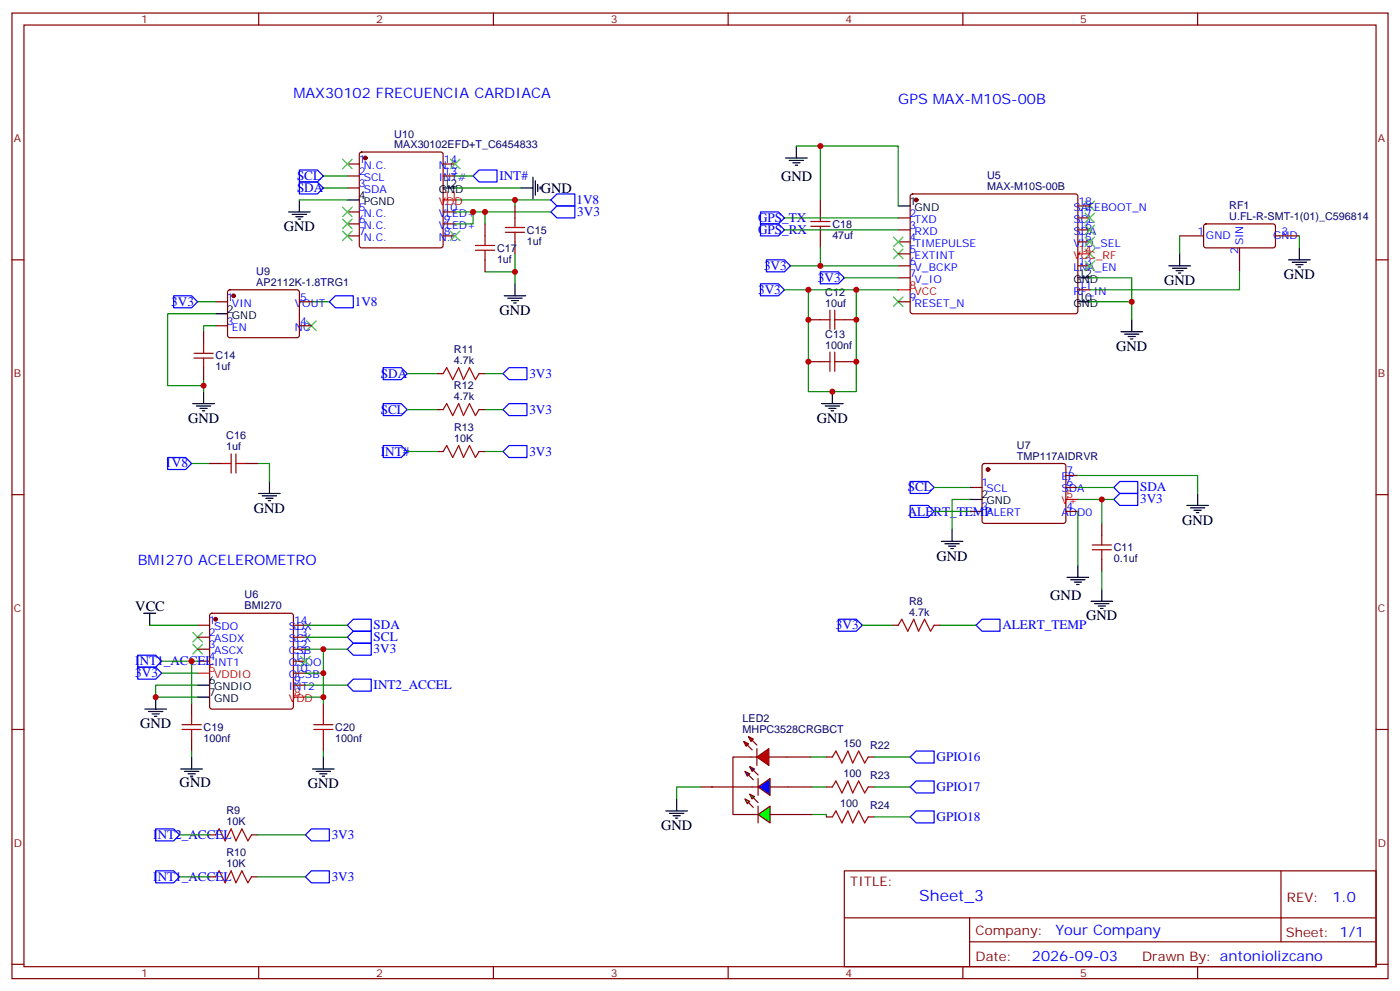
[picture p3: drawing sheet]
<svg xmlns="http://www.w3.org/2000/svg" width="412mm" height="292mm" viewBox="0 0 412 292" stroke-linecap="round" stroke-linejoin="round" font-family="sans-serif">
<g fill="none" stroke="#870000" stroke-width=".35">
<path d="M3.5 3.8h405.4v284.4h-405.4zM7.1 7.4h398.2v277.3h-398.2zM76.2 3.8v3.6M145.3 3.8v3.6M214.5 3.8v3.6M283.6 3.8v3.6M352.8 3.8v3.6M102.3 48.3h3.5M102.3 51.8h3.5M102.3 55.4h3.5M106.1 45l.4-.2h23.3l.5 .2 .2 .5v26.8l-.2 .5-.5 .2h-23.3l-.5-.2-.2-.5v-26.8zM130.5 48.3h3.6"/>
<path d="M130.5 51.8h3.6M241.7 58.9v3.5M268.3 57.3l.5-.2h48l.5 .2 .2 .5-.1 34.2-.6 .4-48.3-.1-.4-.6v-33.9zM3.5 76.5h3.6M102.3 62.4h3.5M102.3 65.9h3.5M102.3 69.5h3.5M130.5 62.4h3.6M130.5 65.9h3.6M130.5 69.5h3.6M241.7 69.5v3.5M264.6 64.2h3.5"/>
<path d="M264.6 67.7h3.5M264.6 71.2h3.5M264.6 74.8h3.5M264.6 78.3h3.5M317.5 64.2h3.5M317.5 67.7h3.5M317.5 71.2h3.5M317.5 78.3h3.5M317.5 60.6h3.5M405.3 76.5h3.6M63.5 88.9h3.5M63.5 95.9h3.5"/>
<path d="M67.3 85.5l.4-.2 20.1 .1 .4 .6-.1 13-.6 .4h-20l-.5-.7v-12.7zM88.2 88.9h3.5M88.2 95.9h3.5M238.1 94.2h3.6M248.7 94.2h3.5M264.6 88.9h3.5M264.6 81.8h3.5M317.5 85.3h3.5M238.1 106.5h3.6M248.7 106.5h3.5M128.8 133h1.7M141.1 133h1.8"/>
<path d="M289.5 136.7l.5-.2h23.3l.5 .2 .2 .5-.1 16.5-.6 .4h-23.6l-.4-.7v-16.2zM3.5 145.7h3.6M285.8 143.5h3.5M285.8 150.6h3.5M314 143.5h3.5M314 150.6h3.5M314 140h3.5M324.6 154.1v3.6M405.3 145.7h3.6M324.6 164.7v3.5M58.2 184.1h3.5M58.2 187.6h3.5"/>
<path d="M58.2 191.2h3.5M58.2 194.7h3.5M62 180.8l.4-.2h23.3l.5 .2 .2 .5v26.8l-.2 .5-.5 .2h-23.3l-.5-.2-.2-.5v-26.8zM86.4 184.1h3.6M86.4 187.6h3.6M86.4 191.2h3.6M86.4 194.7h3.6M86.4 198.2h3.6M262.8 184.1h1.8M275.2 184.1h1.7M3.5 214.8h3.6M56.4 207v3.6"/>
<path d="M56.4 217.6v3.6M86.4 201.8h3.6M95.2 207v3.6M95.2 217.6v3.6M405.3 214.8h3.6M243.4 231.7h1.8M243.4 222.9h1.8M255.8 231.7h1.7M255.8 222.9h1.7M61.7 245.9h1.8M61.7 258.2h1.8M74.1 245.9h1.7"/>
<path d="M74.1 258.2h1.7M243.4 240.6h1.8M248.7 256.4h156.6v28.3h-156.6zM255.8 240.6h1.7M377.3 256.5v20.8M248.7 270.3h156.5M285.6 277.3h119.6M285.6 270.3v14.1M3.5 284h3.6M76.2 284.7v3.5M145.3 284.7v3.5M214.5 284.7v3.5"/>
<path d="M283.6 284.7v3.5M352.8 284.7v3.5M405.3 284h3.6"/>
</g>
<g fill="none" stroke="#008700" stroke-width=".35">
<path d="M134.1 58.9h28.2M151.7 58.9v1.7M91.7 88.9h5.3M119.9 110h8.9M56.4 136.5h5.3M119.9 120.6h8.9M119.9 133h8.9M47.6 194.7h10.6M276.9 184.1h10.6M238.8 222.9h4.6M239.2 239.9h4.2v.7M239.2 231.7h4.2"/>
<path d="M52.9 245.9h8.8M52.9 258.2h8.8"/>
</g>
<g fill="#870000" stroke="#870000" stroke-width=".35">
<circle cx="107.6" cy="46.5" r=".53"/>
<circle cx="68.8" cy="87.1" r=".53"/>
<circle cx="269.9" cy="58.9" r=".53"/>
<circle cx="63.5" cy="182.4" r=".53"/>
<circle cx="291" cy="138.3" r=".53"/>
</g>
<g fill="none" stroke="#000" stroke-width=".35">
<path d="M88.2 58.9v3.5M102.3 58.9h3.5M130.5 55.4h3.6M153.5 55.4h3.5M157 52.2v6.3M157.7 53.2v4.3M158.4 54.3v2.1M159.1 55v.7M231.4 46.5h6.4M232.5 47.2h4.2M233.5 47.9h2.2M234.2 48.6h.7"/>
<path d="M234.6 43v3.5M85 62.4h6.4M86.1 63.1h4.2M87.1 63.8h2.2M87.8 64.5h.7M264.6 60.6h3.5M63.5 92.4h3.5M148.5 87.1h6.4M149.6 87.8h4.2M150.6 88.5h2.2M151.3 89.2h.7M151.7 83.6v3.5"/>
<path d="M317.5 88.9h3.5M317.5 81.8h3.5M330.2 97.7h6.3M331.3 98.4h4.2M332.3 99.1h2.1M333 99.8h.7M333.4 94.2v3.5M56.8 118.9h6.3M57.9 119.6h4.2M60 115.3v3.6M242 118.9h6.4M243.1 119.6h4.2"/>
<path d="M245.2 115.3v3.6M58.9 120.3h2.1M59.6 121h.7M244.1 120.3h2.1M244.8 121h.7M76.2 145.3h6.3M77.3 146h4.2M78.3 146.7h2.1M79 147.4h.7M79.4 141.8v3.5M277.3 159.4h6.3M280.5 155.9v3.5"/>
<path d="M285.8 147.1h3.5M349.6 148.8h6.4M350.7 149.5h4.2M351.7 150.2h2.1M352.4 151h.7M352.8 145.3v3.5M278.3 160.1h4.3M279.4 160.8h2.1M280.1 161.5h.7M314.3 170h6.4M315.4 170.7h4.2M316.4 171.4h2.2"/>
<path d="M317.1 172.1h.8M317.5 166.5v3.5M321.4 177.1h6.3M322.4 177.8h4.3M323.5 178.5h2.1M324.2 179.2h.7M324.6 173.5v3.6M42.3 180.6h3.6M44.1 180.6v3.5M42.7 208.8h6.3M43.7 209.5h4.3M44.8 210.2h2.1"/>
<path d="M45.5 210.9h.7M45.9 205.3v3.5M58.2 201.8h3.5M58.2 205.3h3.5M53.3 226.4h6.3M54.3 227.2h4.3M55.4 227.9h2.1M56.1 228.6h.7M56.4 222.9v3.5M92.1 226.4h6.3M93.1 227.2h4.3M94.2 227.9h2.1"/>
<path d="M94.9 228.6h.7M95.2 222.9v3.5"/>
</g>
<path d="M130.5 58.9h3.6M317.5 74.8h3.5M264.6 85.3h3.5M314 147.1h3.5M58.2 198.2h3.5M86.4 205.3h3.6" fill="none" stroke="#f00" stroke-width=".35"/>
<g fill="none" stroke="#00f" stroke-width=".35">
<path d="M88.2 50.1h5.3l1.7 1.7-1.7 1.8h-5.3zM88.2 53.6h5.3l1.7 1.8-1.7 1.7h-5.3zM139.3 51.8l1.8-1.7h5.3v3.5h-5.3zM164 57.1h5.3v3.5h-5.3l-1.7-1.7zM162.3 62.4l1.7-1.8h5.3v3.6h-5.3zM224 62.4h5.3l1.8 1.8-1.8 1.7h-5.3zM224 65.9h5.3l1.8 1.8-1.8 1.8h-5.3zM225.8 76.5h5.3l1.7 1.8-1.7 1.7h-5.3zM51.2 87.1h5.2l1.8 1.8-1.8 1.7h-5.2zM97 88.9l1.8-1.8h5.3v3.5h-5.3zM224 83.6h5.3l1.8 1.7-1.8 1.8h-5.3zM241.7 80h5.2l1.8 1.8-1.8 1.8h-5.2z"/>
<path d="M112.9 108.3h5.3l1.7 1.7-1.7 1.8h-5.3zM112.9 118.9h5.3l1.7 1.7-1.7 1.8h-5.3zM149.9 108.3h5.3v3.5h-5.3l-1.7-1.8zM49.4 134.7h5.3l1.7 1.8-1.7 1.8h-5.3zM112.9 131.2h5.3l1.7 1.8-1.7 1.7h-5.3zM148.2 120.6l1.7-1.7h5.3v3.5h-5.3zM148.2 133l1.7-1.8h5.3v3.5h-5.3zM268.1 141.8h5.3l1.8 1.7-1.8 1.8h-5.3zM268.1 148.8h5.3l1.8 1.8-1.8 1.8h-5.3zM328.1 147.1l1.7-1.8h5.3v3.5h-5.3zM329.8 141.8h5.3v3.5h-5.3l-1.7-1.8zM40.6 196.5h5.3l1.7 1.7-1.7 1.8h-5.3z"/>
<path d="M40.6 192.9h5.3l1.7 1.8-1.7 1.8h-5.3zM102.3 187.6l1.8-1.7h5.3v3.5h-5.3zM102.3 184.1l1.8-1.7h5.3v3.5h-5.3zM102.3 191.2l1.8-1.8h5.3v3.5h-5.3zM246.9 182.4h5.3l1.8 1.7-1.8 1.8h-5.3zM287.5 184.1l1.8-1.7h5.3v3.5h-5.3zM102.3 201.8l1.8-1.8h5.3v3.5h-5.3zM45.9 244.1h5.3l1.7 1.8-1.7 1.7h-5.3zM45.9 256.4h5.3l1.7 1.8-1.7 1.8h-5.3zM90 245.9l1.7-1.8h5.3v3.5h-5.3zM90 258.2l1.7-1.8h5.3v3.6h-5.3z"/>
</g>
<g fill="none" stroke="#3c3" stroke-width=".35">
<path d="M100.9 46.9l2.8 2.8M103.7 46.9l-2.8 2.8M132.6 46.9l2.9 2.8M135.5 46.9l-2.9 2.8M319.6 59.2l2.8 2.9M322.4 59.2l-2.8 2.9M100.9 61l2.8 2.8M100.9 64.5l2.8 2.8M100.9 68.1l2.8 2.8M103.7 61l-2.8 2.8M103.7 64.5l-2.8 2.8M103.7 68.1l-2.8 2.8"/>
<path d="M132.6 68.1l2.9 2.8M135.5 68.1l-2.9 2.8M263.2 73.3l2.8 2.9M266 73.3l-2.8 2.9M319.6 73.3l2.8 2.9M319.6 62.8l2.8 2.8M319.6 66.3l2.8 2.8M322.4 73.3l-2.8 2.9M322.4 62.8l-2.8 2.8M322.4 66.3l-2.8 2.8M90.3 94.5l2.8 2.8M93.1 94.5l-2.8 2.8"/>
<path d="M263.2 87.5l2.8 2.8M266 87.5l-2.8 2.8M56.8 189.8l2.8 2.8M56.8 186.2l2.8 2.9M59.6 189.8l-2.8 2.8M59.6 186.2l-2.8 2.9M88.5 193.3l2.9 2.8M91.4 193.3l-2.9 2.8"/>
</g>
<g fill="none" stroke="#a10000" stroke-width=".35">
<path d="M238.8 66.6h5.7M238.8 65.2h5.7M241.7 62.4v2.8M241.7 66.6v2.9M241.7 94.2h2.8M244.5 91.3v5.7M245.9 94.2h2.8M245.9 91.3v5.7M241.7 106.5h2.8M244.5 103.7v5.6M245.9 103.7v5.6M245.9 106.5h2.8"/>
<path d="M130.5 133l1.1-1.8 1.7 3.5 1.8-3.5 1.4 3.5 1.8-3.5 1.8 3.5 1-1.7M324.6 157.7v2.8M321.7 161.9h5.7M321.7 160.5h5.7M324.6 161.9v2.8M264.6 184.1l1-1.7 1.8 3.5 1.8-3.5 1.4 3.5 1.7-3.5 1.8 3.5 1.1-1.8M53.6 213.4h5.7M53.6 214.8h5.7M56.4 210.6v2.8M56.4 214.8v2.8M92.4 213.4h5.7M92.4 214.8h5.7"/>
<path d="M95.2 210.6v2.8M95.2 214.8v2.8M245.2 222.9l1-1.7 1.8 3.5 1.8-3.5 1.4 3.5 1.7-3.5 1.8 3.5 1.1-1.8M245.2 231.7l1-1.7 1.8 3.5 1.8-3.5 1.4 3.5 1.7-3.5 1.8 3.5 1.1-1.8M63.5 245.9l1.1-1.8 1.7 3.5 1.8-3.5 1.4 3.5 1.8-3.5 1.7 3.5 1.1-1.7M63.5 258.2l1.1-1.8 1.7 3.6 1.8-3.6 1.4 3.6 1.8-3.6 1.7 3.6 1.1-1.8M245.2 240.6l1-1.8 1.8 3.5 1.8-3.5 1.4 3.5 1.7-3.5 1.8 3.5 1.1-1.7"/>
</g>
<path d="M220.5 216.9l1.4 .7-.7 .7z" fill="#f00" stroke="#870000" stroke-width=".35"/>
<g fill="#870000" stroke="#870000" stroke-width=".35">
<path d="M220.1 219.4l1.4 1.4z"/>
<path d="M221.5 218l1.5 1.4z"/>
</g>
<path d="M221.2 222.9h1.8M223 220.5v4.9" fill="none" stroke="#870000" stroke-width=".35"/>
<path d="M223 222.9l3.5-2.4v4.9z" fill="#f00" stroke="#870000" stroke-width=".35"/>
<path d="M206.4 231.7h3.5" fill="none" stroke="#870000" stroke-width=".35"/>
<path d="M219.1 218.3l1.4 .7-.7 .7z" fill="#f00" stroke="#870000" stroke-width=".35"/>
<g fill="#00f" stroke="#870000" stroke-width=".35">
<path d="M219.4 227.2l1.4 .7-.7 .7z"/>
<path d="M223.3 231.7l3.5-2.4v4.9z"/>
</g>
<path d="M221.5 231.7h1.8M223.3 229.3v4.9" fill="none" stroke="#870000" stroke-width=".35"/>
<g fill="#870000" stroke="#870000" stroke-width=".35">
<path d="M221.9 226.8l1.4 1.4z"/>
<path d="M220.5 228.2l1.4 1.4z"/>
</g>
<path d="M220.8 225.7l1.4 .7-.7 .8z" fill="#00f" stroke="#870000" stroke-width=".35"/>
<g fill="#0f0" stroke="#870000" stroke-width=".35">
<path d="M219.4 235.3l1.4 .7-.7 .7z"/>
<path d="M223.3 239.9l3.5-2.5v4.9z"/>
</g>
<path d="M221.5 239.9h1.8M223.3 237.4v4.9" fill="none" stroke="#870000" stroke-width=".35"/>
<g fill="#870000" stroke="#870000" stroke-width=".35">
<path d="M221.9 234.9l1.4 1.4z"/>
<path d="M220.5 236.3l1.4 1.4z"/>
</g>
<path d="M220.8 233.9l1.4 .7-.7 .7z" fill="#0f0" stroke="#870000" stroke-width=".35"/>
<g fill="none" stroke="#870000" stroke-width=".35">
<path d="M142.9 65.9v3.6M142.9 76.5v3.5M151.7 60.6v3.6M151.7 71.2v3.6M347.5 69.5h7M354.8 66.1l.4-.2 20.1 .1 .4 .6-.1 6-.6 .4-20-.1-.5-.6v-5.7zM365.1 73v7M375.7 69.5h7.1M60 97.7v3.5M60 108.3v3.5M128.8 110h1.7M141.1 110h1.8"/>
<path d="M61.7 136.5h3.6M72.3 136.5h3.5M128.8 120.6h1.7M141.1 120.6h1.8M209.5 231.7h12M221.2 222.9h-5.3v17h5.6M226.5 222.9h12.3M226.8 231.7h12.4M226.8 239.9h12.4"/>
</g>
<g fill="none" stroke="#000" stroke-width=".35">
<path d="M344.3 78.3h6.4M345.4 79h4.2M346.4 79.7h2.1M347.5 74.8v3.5M379.6 76.5h6.3M380.6 77.2h4.3M381.7 77.9h2.1M382.4 78.6h.7M382.8 73v3.5M347.1 80.4h.7M196.1 238.8h6.4M197.2 239.5h4.2"/>
<path d="M199.3 235.3v3.5M198.3 240.2h2.1M199 240.9h.7"/>
</g>
<path d="M268.1 222.9l1.8-1.7h5.3v3.5h-5.3zM268.1 231.7l1.8-1.7h5.3v3.5h-5.3zM268.1 240.6l1.8-1.8h5.3v3.5h-5.3z" fill="none" stroke="#00f" stroke-width=".35"/>
<g fill="none" stroke="#008700" stroke-width=".35">
<path d="M88.2 58.9h14.1M95.2 55.4h7.1M95.2 51.8h7.1M134.1 55.4h19.4M134.1 51.8h5.2M234.6 43h30v17.6M241.7 43v15.9M134.1 62.4h28.2M139.3 62.4v3.5h-5.2M142.9 62.4v3.5M151.7 74.8v5.2M231.1 64.2h33.5"/>
<path d="M231.1 67.7h33.5M232.8 78.3h31.8M241.7 73v5.3M347.5 69.5v5.3M382.8 69.5v3.5M58.2 88.9h5.3M63.5 92.4h-14.1v21.2h10.6M63.5 95.9h-3.5v1.8M142.9 80h8.8v3.6M231.1 85.3h33.5M238.1 85.3v30h14.1v-30M248.7 81.8h15.9"/>
<path d="M321 81.8h12.4v7.1M321 88.9h12.4v5.3M365.1 80v5.3h-44.1M60 111.8v3.5M142.9 110h5.3M75.8 136.5h3.6v5.3M142.9 120.6h5.3M142.9 133h5.3M275.2 143.5h10.6M275.2 150.6h10.6M285.8 147.1h-5.3v8.8M317.5 140h35.3v5.3"/>
<path d="M317.5 143.5h10.6M317.5 147.1h10.6M317.5 150.6v15.9M324.6 147.1v7M324.6 168.2v5.3M44.1 184.1h14.1M47.6 198.2h10.6M56.4 194.7v12.3M90 191.2h12.3M90 198.2h5.2M90 184.1h12.3M90 187.6h12.3"/>
<path d="M95.2 191.2v15.8M254 184.1h8.8M58.2 201.8h-12.3v3.5h12.3M90 205.3h5.2M90 201.8h12.3M56.4 221.2v1.7M95.2 221.2v1.7M206.4 231.7h-7.1v3.6M257.5 222.9h10.6M257.5 231.7h10.6M75.8 245.9h14.2M75.8 258.2h14.2"/>
<path d="M257.5 240.6h10.6"/>
</g>
<path d="M263.2 69.8l2.8 2.8M266 69.8l-2.8 2.8M319.6 76.9l2.8 2.8M319.6 69.8l2.8 2.8M322.4 76.9l-2.8 2.8M322.4 69.8l-2.8 2.8" fill="none" stroke="#3c3" stroke-width=".35"/>
<g fill="none" stroke="#a10000" stroke-width=".35">
<path d="M140.1 72.3h5.6M140.1 73.7h5.6M142.9 69.5v2.8M142.9 73.7v2.8M148.9 68.4h5.6M148.9 67h5.6M151.7 64.2v2.8M151.7 68.4v2.8M57.1 104h5.7M57.1 105.4h5.7M60 101.2v2.8M60 105.4v2.9"/>
<path d="M130.5 110l1.1-1.7 1.7 3.5 1.8-3.5 1.4 3.5 1.8-3.5 1.8 3.5 1-1.8M65.3 136.5h2.8M68.1 133.7v5.6M69.5 136.5h2.8M69.5 133.7v5.6M130.5 120.6l1.1-1.7 1.7 3.5 1.8-3.5 1.4 3.5 1.8-3.5 1.8 3.5 1-1.8"/>
</g>
<g fill="#c00">
<circle cx="151.7" cy="58.9" r=".88"/>
<circle cx="139.3" cy="62.4" r=".88"/>
<circle cx="142.9" cy="62.4" r=".88"/>
<circle cx="151.7" cy="80" r=".88"/>
<circle cx="324.6" cy="147.1" r=".88"/>
<circle cx="95.3" cy="191.2" r=".88"/>
<circle cx="95.3" cy="198.2" r=".88"/>
<circle cx="95.3" cy="205.3" r=".88"/>
<circle cx="56.4" cy="194.7" r=".88"/>
<circle cx="45.9" cy="205.3" r=".88"/>
<circle cx="60" cy="113.6" r=".88"/>
<circle cx="245.2" cy="115.3" r=".88"/>
<circle cx="252.2" cy="106.5" r=".88"/>
<circle cx="252.2" cy="85.3" r=".88"/>
<circle cx="252.2" cy="94.2" r=".88"/>
<circle cx="238.1" cy="106.5" r=".88"/>
<circle cx="238.1" cy="85.3" r=".88"/>
<circle cx="238.1" cy="94.2" r=".88"/>
<circle cx="241.7" cy="78.3" r=".88"/>
<circle cx="241.7" cy="43" r=".88"/>
<circle cx="333.4" cy="88.9" r=".88"/>
</g>
<text font-size="4.6" fill="#00f" x="270.8" y="265.5">Sheet_3</text>
<g font-size="4.2" fill="#00f">
<text x="86.4" y="28.9">MAX30102 FRECUENCIA CARDIACA</text>
<text x="264.6" y="30.7">GPS MAX-M10S-00B</text>
<text x="40.6" y="166.5">BMI270 ACELEROMETRO</text>
<text x="392.5" y="265.7">1.0</text>
<text x="310.9" y="275.3">Your Company</text>
<text x="304" y="283.1">2026-09-03</text>
</g>
<g font-size="4.2">
<text x="230.1" y="53.2">GND</text>
<text x="159.3" y="56.8">GND</text>
<text x="83.6" y="68.1">GND</text>
<text x="342.9" y="83.9">GND</text>
<text x="378.2" y="82.2">GND</text>
<text x="147.1" y="92.7">GND</text>
<text x="328.8" y="103.3">GND</text>
<text x="55.4" y="124.5">GND</text>
<text x="240.6" y="124.5">GND</text>
<text x="74.8" y="151">GND</text>
<text x="348.2" y="154.5">GND</text>
<text x="275.9" y="165.1">GND</text>
<text x="39.9" y="179.9">VCC</text>
<text x="309.4" y="176.6">GND</text>
<text x="320" y="182.7">GND</text>
<text x="41.3" y="214.5">GND</text>
<text x="52.9" y="231.7">GND</text>
<text x="90.7" y="232.1">GND</text>
<text x="194.7" y="244.4">GND</text>
</g>
<g font-size="3.9" fill="#00f">
<text x="87.5" y="53">SCL</text>
<text x="147.1" y="52.9">INT#</text>
<text x="87.5" y="56.5">SDA</text>
<text x="169.8" y="60.2">1V8</text>
<text x="170" y="63.7">3V3</text>
<text x="223.3" y="65.5">GPS_TX</text>
<text x="223.3" y="69">GPS_RX</text>
<text x="225.1" y="79.5">3V3</text>
<text x="240.9" y="83.1">3V3</text>
<text x="223.3" y="86.6">3V3</text>
<text x="50.4" y="90">3V3</text>
<text x="104.5" y="90.2">1V8</text>
<text x="112.2" y="111.2">SDA</text>
<text x="155.9" y="111.4">3V3</text>
<text x="112.2" y="121.8">SCL</text>
<text x="155.9" y="121.9">3V3</text>
<text x="48.7" y="137.7">1V8</text>
<text x="112.2" y="134.2">INT#</text>
<text x="155.9" y="134.2">3V3</text>
<text x="267.4" y="144.7">SCL</text>
<text x="335.8" y="144.6">SDA</text>
<text x="335.8" y="148.2">3V3</text>
<text x="267.4" y="151.8">ALERT_TEMP</text>
<text x="110.1" y="185.1">SDA</text>
<text x="246.2" y="185.4">3V3</text>
<text x="295.3" y="185.2">ALERT_TEMP</text>
<text x="110.1" y="188.6">SCL</text>
<text x="39.9" y="195.9">INT1_ACCEL</text>
<text x="110.1" y="192.3">3V3</text>
<text x="39.9" y="199.5">3V3</text>
<text x="110.1" y="202.9">INT2_ACCEL</text>
<text x="275.9" y="224">GPIO16</text>
<text x="275.9" y="232.8">GPIO17</text>
<text x="275.9" y="241.7">GPIO18</text>
<text x="45.2" y="247.1">INT2_ACCEL</text>
<text x="97.7" y="246.9">3V3</text>
<text x="45.2" y="259.4">INT1_ACCEL</text>
<text x="97.7" y="259.3">3V3</text>
</g>
<g font-size="3.9" fill="#800">
<text x="250.5" y="261">TITLE:</text>
<text x="379.1" y="265.7">REV:</text>
<text x="287.4" y="275.2">Company:</text>
<text x="378.7" y="275.8">Sheet: 1/1</text>
<text x="287.4" y="282.9">Date:</text>
<text x="336.4" y="283">Drawn By: antoniolizcano</text>
</g>
<g font-size="3.2" fill="#800">
<text x="41.6" y="6.8">1</text>
<text x="110.8" y="6.8">2</text>
<text x="179.9" y="6.8">3</text>
<text x="249.1" y="6.8">4</text>
<text x="318.2" y="6.8">5</text>
<text x="4.1" y="41.9">A</text>
<text x="405.9" y="41.9">A</text>
<text x="4.1" y="111.1">B</text>
<text x="405.9" y="111.1">B</text>
<text x="4.1" y="180.2">C</text>
<text x="405.9" y="180.2">C</text>
<text x="4.1" y="249.4">D</text>
<text x="405.9" y="249.4">D</text>
<text x="41.6" y="287.7">1</text>
<text x="110.8" y="287.7">2</text>
<text x="179.9" y="287.7">3</text>
<text x="249.1" y="287.7">4</text>
<text x="318.2" y="287.7">5</text>
</g>
<g font-size="3.2" fill="#000080">
<text x="116.2" y="40.5">U10</text>
<text x="116.2" y="43.7">MAX30102EFD+T_C6454833</text>
<text x="290.8" y="52.7">U5</text>
<text x="290.8" y="56">MAX-M10S-00B</text>
<text x="362.1" y="64.8">U.FL-R-SMT-1(01)_C596814</text>
<text x="362.1" y="61.5">RF1</text>
<text x="155.2" y="68.8">C15</text>
<text x="245.2" y="70.3">47uf</text>
<text x="245.2" y="67.1">C18</text>
<text x="146.4" y="77.4">1uf</text>
<text x="146.4" y="74.1">C17</text>
<text x="155.2" y="72.1">1uf</text>
<text x="75.5" y="81.1">U9</text>
<text x="75.5" y="84.3">AP2112K-1.8TRG1</text>
<text x="243.1" y="87.1">C12</text>
<text x="243.1" y="90.3">10uf</text>
<text x="243.1" y="99.4">C13</text>
<text x="63.5" y="105.8">C14</text>
<text x="133.7" y="107.2">4.7k</text>
<text x="133.7" y="104">R11</text>
<text x="243.1" y="102.6">100nf</text>
<text x="63.5" y="109.1">1uf</text>
<text x="133.7" y="117.8">4.7k</text>
<text x="133.7" y="114.6">R12</text>
<text x="66.7" y="129.4">C16</text>
<text x="133.7" y="130.1">10K</text>
<text x="133.7" y="126.9">R13</text>
<text x="66.7" y="132.6">1uf</text>
<text x="299.6" y="135.4">TMP117AIDRVR</text>
<text x="299.6" y="132.2">U7</text>
<text x="328.1" y="165.5">0.1uf</text>
<text x="328.1" y="162.4">C11</text>
<text x="72.1" y="179.4">BMI270</text>
<text x="72.1" y="176.2">U6</text>
<text x="267.8" y="178.1">R8</text>
<text x="267.8" y="181.3">4.7k</text>
<text x="60" y="215.3">C19</text>
<text x="98.8" y="215.3">C20</text>
<text x="218.7" y="215.9">MHPC3528CRGBCT</text>
<text x="218.7" y="212.6">LED2</text>
<text x="60" y="218.5">100nf</text>
<text x="98.8" y="218.5">100nf</text>
<text x="248.5" y="220.1">150</text>
<text x="256.3" y="220.6">R22</text>
<text x="248.5" y="228.9">100</text>
<text x="256.3" y="229.4">R23</text>
<text x="66.7" y="239.8">R9</text>
<text x="247.5" y="237.7">100</text>
<text x="256.3" y="238.2">R24</text>
<text x="66.7" y="243">10K</text>
<text x="66.7" y="255.4">10K</text>
<text x="66.7" y="252.2">R10</text>
</g>
<g font-size="3.2" fill="#00f">
<text x="105.7" y="47.9">1</text>
<text x="130.7" y="47.9">14</text>
<text x="105.7" y="51.5">2</text>
<text x="107.1" y="49.7">N.C.</text>
<text x="107.1" y="53.2">SCL</text>
<text x="129.2" y="53.2">INT#</text>
<text x="129.2" y="49.7">N.C.</text>
<text x="130.7" y="51.5">13</text>
<text x="105.7" y="55">3</text>
<text x="107.1" y="56.8">SDA</text>
<text x="105.7" y="62.1">5</text>
<text x="105.7" y="65.6">6</text>
<text x="107.1" y="63.8">N.C.</text>
<text x="129.2" y="63.8">VLED+</text>
<text x="130.7" y="65.6">9</text>
<text x="130.7" y="62.1">10</text>
<text x="267.9" y="63.8">2</text>
<text x="269.4" y="65.6">TXD</text>
<text x="316.2" y="65.6">SCL</text>
<text x="316.2" y="62.1">SAFEBOOT_N</text>
<text x="317.7" y="63.8">17</text>
<text x="317.7" y="60.3">18</text>
<text x="105.7" y="69.1">7</text>
<text x="107.1" y="67.3">N.C.</text>
<text x="107.1" y="70.9">N.C.</text>
<text x="129.2" y="70.9">N.C.</text>
<text x="129.2" y="67.3">VLED+</text>
<text x="130.7" y="69.1">8</text>
<text x="267.9" y="67.3">3</text>
<text x="267.9" y="70.9">4</text>
<text x="269.4" y="69.1">RXD</text>
<text x="316.2" y="69.1">SDA</text>
<text x="317.7" y="70.9">15</text>
<text x="317.7" y="67.3">16</text>
<text x="352.8" y="69.1">1</text>
<text x="355.2" y="70.5">GND</text>
<text x="375" y="70.5">GND</text>
<text x="377.5" y="69.1">3</text>
<text x="267.9" y="74.4">5</text>
<text x="267.9" y="77.9">6</text>
<text x="269.4" y="72.6">TIMEPULSE</text>
<text x="269.4" y="76.2">EXTINT</text>
<text x="316.2" y="72.6">VIO_SEL</text>
<text x="317.7" y="77.9">13</text>
<text x="364.8" y="74.8" transform="rotate(-90 364.8 74.8)">2</text>
<text x="366.2" y="72.3" transform="rotate(-90 366.2 72.3)">SIN</text>
<text x="267.9" y="81.5">7</text>
<text x="269.4" y="79.7">V_BCKP</text>
<text x="269.4" y="83.2">V_IO</text>
<text x="316.2" y="79.7">LNA_EN</text>
<text x="66.9" y="88.5">1</text>
<text x="88.4" y="88.5">5</text>
<text x="267.9" y="88.5">9</text>
<text x="316.2" y="86.7">RF_IN</text>
<text x="317.7" y="85">11</text>
<text x="66.9" y="95.6">3</text>
<text x="68.3" y="90.3">VIN</text>
<text x="86.9" y="90.3">VOUT</text>
<text x="88.4" y="95.6">4</text>
<text x="269.4" y="90.3">RESET_N</text>
<text x="68.3" y="97.3">EN</text>
<text x="86.9" y="97.3">NC</text>
<text x="289.1" y="143.2">1</text>
<text x="312.7" y="141.4">EP</text>
<text x="314.1" y="143.2">6</text>
<text x="314.1" y="139.7">7</text>
<text x="290.6" y="145">SCL</text>
<text x="312.7" y="145">SDA</text>
<text x="289.1" y="150.2">3</text>
<text x="290.6" y="152">ALERT</text>
<text x="312.7" y="152">ADD0</text>
<text x="314.1" y="150.2">4</text>
<text x="61.6" y="183.8">1</text>
<text x="63" y="185.5">SDO</text>
<text x="85.1" y="185.5">SDX</text>
<text x="86.6" y="183.8">14</text>
<text x="61.6" y="187.3">2</text>
<text x="61.6" y="190.8">3</text>
<text x="63" y="189.1">ASDX</text>
<text x="85.1" y="189.1">SCX</text>
<text x="86.6" y="190.8">12</text>
<text x="86.6" y="187.3">13</text>
<text x="61.6" y="194.3">4</text>
<text x="63" y="192.6">ASCX</text>
<text x="63" y="196.1">INT1</text>
<text x="85.1" y="196.1">OSDO</text>
<text x="85.1" y="192.6">CSB</text>
<text x="86.6" y="197.9">10</text>
<text x="86.6" y="194.3">11</text>
<text x="85.1" y="203.2">INT2</text>
<text x="85.1" y="199.6">OCSB</text>
<text x="86.6" y="201.4">9</text>
</g>
<g font-size="3.2">
<text x="105.7" y="58.5">4</text>
<text x="129.2" y="56.8">GND</text>
<text x="130.7" y="55">12</text>
<text x="107.1" y="60.3">PGND</text>
<text x="267.9" y="60.3">1</text>
<text x="269.4" y="62.1">GND</text>
<text x="316.2" y="83.2">GND</text>
<text x="317.7" y="81.5">12</text>
<text x="317.7" y="88.5">10</text>
<text x="66.9" y="92">2</text>
<text x="68.3" y="93.8">GND</text>
<text x="316.2" y="90.3">GND</text>
<text x="289.1" y="146.7">2</text>
<text x="290.6" y="148.5">GND</text>
<text x="61.6" y="201.4">6</text>
<text x="63" y="203.2">GNDIO</text>
<text x="61.6" y="204.9">7</text>
<text x="63" y="206.7">GND</text>
</g>
<g font-size="3.2" fill="#f00">
<text x="130.7" y="58.5">11</text>
<text x="129.2" y="60.3">VDD</text>
<text x="316.2" y="76.2">VCC_RF</text>
<text x="317.7" y="74.4">14</text>
<text x="267.9" y="85">8</text>
<text x="269.4" y="86.7">VCC</text>
<text x="312.7" y="148.5">V+</text>
<text x="314.1" y="146.7">5</text>
<text x="61.6" y="197.9">5</text>
<text x="63" y="199.6">VDDIO</text>
<text x="85.1" y="206.7">VDD</text>
<text x="86.6" y="204.9">8</text>
</g>
</svg>
